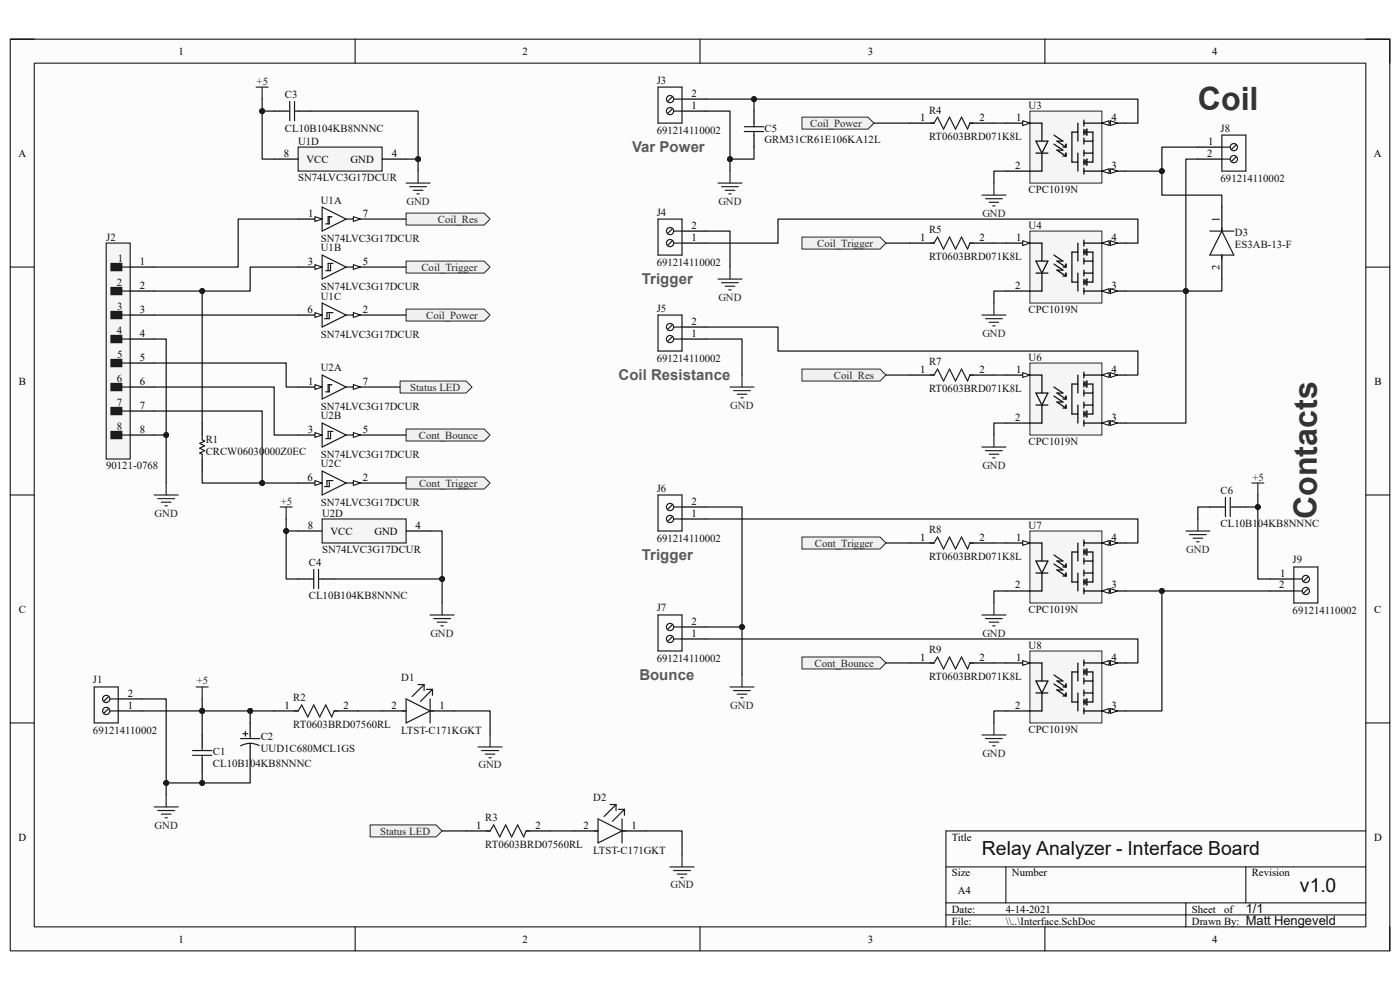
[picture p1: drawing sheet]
<svg xmlns="http://www.w3.org/2000/svg" width="297mm" height="210mm" viewBox="0 0 297 210" stroke-linecap="round" stroke-linejoin="round" font-family="sans-serif">
<path d="M2.2 8.3h292.7v193.4h-292.7z" fill-rule="evenodd" fill="#fcfcfc"/>
<path d="M2.2 8.3h292.7v193.4h-292.7z" fill="none" stroke="#000" stroke-width=".21"/>
<path d="M7.3 13.4h282.5v183.2h-282.5z" fill-rule="evenodd" fill="#fcfcfc"/>
<g fill="none" stroke="#000" stroke-width=".21">
<path d="M2.2 8.3h5.1M7.3 13.4h282.5v183.2h-282.5zM75.3 8.3v5.1M148.5 8.3v5.1M221.7 8.3v5.1M289.8 8.3h5.1v5.1M2.2 56.7h5.1M289.8 56.7h5.1M2.2 105h5.1M289.8 105h5.1M2.2 153.4h5.1M289.8 153.4h5.1"/>
<path d="M289.8 176.3h-89.1v20.3M75.3 196.6v5.1M148.5 196.6v5.1M200.7 183.9h89.1M200.7 191.5h89.1M200.7 194.1h89.1M213.4 183.9v7.6M221.7 196.6v5.1M251.6 191.5v5.1M264.3 183.9v7.6M294.9 196.6v5.1"/>
</g>
<path d="M254.1 31.2h5.1M254.1 33.8h5.1" fill="none" stroke="#000" stroke-width=".25"/>
<circle cx="261.8" cy="31.2" r=".76" fill="#fefefe"/>
<g fill="none" stroke="#1c1c1c" stroke-width=".25">
<path d="M262.3 30.7l-1.1 1"/>
<circle cx="261.8" cy="31.2" r=".76"/>
</g>
<circle cx="261.8" cy="33.8" r=".76" fill="#fefefe"/>
<g fill="none" stroke="#1c1c1c" stroke-width=".25">
<path d="M259.2 31.2h1.8M259.2 33.8h1.8M259.2 28.7h5.1v7.6h-5.1zM262.3 33.2l-1.1 1.1"/>
<circle cx="261.8" cy="33.8" r=".76"/>
</g>
<path d="M269.4 122.8h5.1M269.4 125.4h5.1" fill="none" stroke="#000" stroke-width=".25"/>
<circle cx="277" cy="122.8" r=".76" fill="#fefefe"/>
<g fill="none" stroke="#1c1c1c" stroke-width=".25">
<path d="M277.6 122.3l-1.1 1.1"/>
<circle cx="277" cy="122.8" r=".76"/>
</g>
<circle cx="277" cy="125.4" r=".76" fill="#fefefe"/>
<g fill="none" stroke="#1c1c1c" stroke-width=".25">
<path d="M274.5 122.8h1.8M274.5 125.4h1.8M274.5 120.3h5.1v7.6h-5.1zM277.6 124.8l-1.1 1.1"/>
<circle cx="277" cy="125.4" r=".76"/>
</g>
<path d="M144.7 23.6h5.1M144.7 21h5.1" fill="none" stroke="#000" stroke-width=".25"/>
<circle cx="142.1" cy="23.6" r=".76" fill="#fefefe"/>
<g fill="none" stroke="#1c1c1c" stroke-width=".25">
<path d="M142.7 23l-1.1 1.1"/>
<circle cx="142.1" cy="23.6" r=".76"/>
</g>
<circle cx="142.1" cy="21" r=".76" fill="#fefefe"/>
<g fill="none" stroke="#1c1c1c" stroke-width=".25">
<path d="M139.6 18.5h5.1v7.6h-5.1zM142.7 20.5l-1.1 1.1M142.9 23.6h1.8M142.9 21h1.8"/>
<circle cx="142.1" cy="21" r=".76"/>
</g>
<path d="M144.7 51.6h5.1M144.7 49h5.1" fill="none" stroke="#000" stroke-width=".25"/>
<circle cx="142.1" cy="51.6" r=".76" fill="#fefefe"/>
<g fill="none" stroke="#1c1c1c" stroke-width=".25">
<path d="M142.7 51l-1.1 1.1"/>
<circle cx="142.1" cy="51.6" r=".76"/>
</g>
<circle cx="142.1" cy="49" r=".76" fill="#fefefe"/>
<g fill="none" stroke="#1c1c1c" stroke-width=".25">
<path d="M139.6 46.5h5.1v7.6h-5.1zM142.7 48.5l-1.1 1.1M142.9 51.6h1.8M142.9 49h1.8"/>
<circle cx="142.1" cy="49" r=".76"/>
</g>
<path d="M144.7 135.6h5.1M144.7 133h5.1" fill="none" stroke="#000" stroke-width=".25"/>
<circle cx="142.1" cy="135.6" r=".76" fill="#fefefe"/>
<g fill="none" stroke="#1c1c1c" stroke-width=".25">
<path d="M142.7 135l-1.1 1.1"/>
<circle cx="142.1" cy="135.6" r=".76"/>
</g>
<circle cx="142.1" cy="133" r=".76" fill="#fefefe"/>
<g fill="none" stroke="#1c1c1c" stroke-width=".25">
<path d="M139.6 130.5h5.1v7.6h-5.1zM142.7 132.5l-1.1 1M142.9 135.6h1.8M142.9 133h1.8"/>
<circle cx="142.1" cy="133" r=".76"/>
</g>
<path d="M144.7 71.9h5.1M144.7 69.4h5.1" fill="none" stroke="#000" stroke-width=".25"/>
<circle cx="142.1" cy="71.9" r=".76" fill="#fefefe"/>
<g fill="none" stroke="#1c1c1c" stroke-width=".25">
<path d="M142.7 71.4l-1.1 1.1"/>
<circle cx="142.1" cy="71.9" r=".76"/>
</g>
<circle cx="142.1" cy="69.4" r=".76" fill="#fefefe"/>
<g fill="none" stroke="#1c1c1c" stroke-width=".25">
<path d="M139.6 66.8h5.1v7.7h-5.1zM142.7 68.8l-1.1 1.1M142.9 71.9h1.8M142.9 69.4h1.8"/>
<circle cx="142.1" cy="69.4" r=".76"/>
</g>
<path d="M152.3 38.8h5.1M153.1 39.6h3.5M154.9 36.3v2.5M153.8 40.4h2.1M154.6 41.1h.5" fill="none" stroke="#262626" stroke-width=".25"/>
<path d="M144.7 110.1h5.1M144.7 107.6h5.1" fill="none" stroke="#000" stroke-width=".25"/>
<circle cx="142.1" cy="110.1" r=".76" fill="#fefefe"/>
<g fill="none" stroke="#1c1c1c" stroke-width=".25">
<path d="M142.7 109.6l-1.1 1"/>
<circle cx="142.1" cy="110.1" r=".76"/>
</g>
<circle cx="142.1" cy="107.6" r=".76" fill="#fefefe"/>
<g fill="none" stroke="#1c1c1c" stroke-width=".25">
<path d="M139.6 105h5.1v7.6h-5.1zM142.7 107l-1.1 1.1M142.9 110.1h1.8M142.9 107.6h1.8"/>
<circle cx="142.1" cy="107.6" r=".76"/>
</g>
<path d="M170.1 24.8h14l1.3 1.3-1.3 1.3h-14z" fill-rule="evenodd" fill="#f0f0f0"/>
<path d="M170.1 24.8h14l1.3 1.3-1.3 1.3h-14z" fill="none" stroke="#262626" stroke-width=".21"/>
<path d="M152.3 59.2h5.1M153.1 60h3.5M154.9 56.7v2.5M153.8 60.7h2.1M154.6 61.5h.5M154.9 145.7h5.1M155.6 146.5h3.6M156.4 147.3h2M157.2 148h.5M157.4 143.2v2.5" fill="none" stroke="#262626" stroke-width=".25"/>
<path d="M68.3 43.9l5.1 2.6-5.1 2.5zM69.9 46v1.5h-.8M70.4 46h-.8v1.5M73.4 46.5h2.6" fill="none" stroke="#1c1c1c" stroke-width=".25"/>
<path d="M63.2 46.5h5.1" fill="none" stroke="#000" stroke-width=".25"/>
<path d="M66.8 46l1.5 .5-1.5 .5z" fill="#fbfbfb"/>
<path d="M66.8 46l1.5 .5-1.5 .5z" fill="none" stroke="#000" stroke-width=".21"/>
<path d="M75 46.5h1" fill="none" stroke="#000" stroke-width=".25"/>
<path d="M75 46l1.5 .5-1.5 .5z" fill="#fbfbfb"/>
<path d="M75 46l1.5 .5-1.5 .5z" fill="none" stroke="#000" stroke-width=".21"/>
<path d="M68.3 54.1l5.1 2.6-5.1 2.5zM70.1 56.1v1.3h-1M70.6 55.9h-1v1.5M73.4 56.7h1.8" fill="none" stroke="#1c1c1c" stroke-width=".25"/>
<path d="M63.2 56.7h5.1" fill="none" stroke="#000" stroke-width=".25"/>
<path d="M66.8 56.1l1.5 .6-1.5 .5z" fill="#fbfbfb"/>
<path d="M66.8 56.1l1.5 .6-1.5 .5z" fill="none" stroke="#000" stroke-width=".21"/>
<path d="M75 56.7h1" fill="none" stroke="#000" stroke-width=".25"/>
<path d="M75 56.1l1.5 .6-1.5 .5z" fill="#fbfbfb"/>
<path d="M75 56.1l1.5 .6-1.5 .5z" fill="none" stroke="#000" stroke-width=".21"/>
<path d="M68.3 64.3l5.1 2.5-5.1 2.6zM69.9 66.6v1h-1.1M70.6 66.3h-1.2v1M73.4 66.8h2.6" fill="none" stroke="#1c1c1c" stroke-width=".25"/>
<path d="M63.2 66.8h5.1" fill="none" stroke="#000" stroke-width=".25"/>
<path d="M66.8 66.3l1.5 .5-1.5 .5z" fill="#fbfbfb"/>
<path d="M66.8 66.3l1.5 .5-1.5 .5z" fill="none" stroke="#000" stroke-width=".21"/>
<path d="M75 66.8h1" fill="none" stroke="#000" stroke-width=".25"/>
<path d="M75 66.3l1.5 .5-1.5 .5z" fill="#fbfbfb"/>
<path d="M75 66.3l1.5 .5-1.5 .5z" fill="none" stroke="#000" stroke-width=".21"/>
<path d="M63.2 31.2h17.9v5.1h-17.9z" fill-rule="evenodd" fill="#f5f5f5"/>
<path d="M63.2 31.2h17.9v5.1h-17.9z" fill="none" stroke="#262626" stroke-width=".25"/>
<path d="M58.2 33.8h5M81.1 33.8h5.1M63.2 82.1h5.1" fill="none" stroke="#000" stroke-width=".25"/>
<path d="M68.3 79.6l5.1 2.5-5.1 2.5zM69.9 81.6v1.5h-.8M70.4 81.6h-.8v1.5M73.4 82.1h2.6" fill="none" stroke="#1c1c1c" stroke-width=".25"/>
<path d="M66.8 81.6l1.5 .5-1.5 .5z" fill="#fbfbfb"/>
<path d="M66.8 81.6l1.5 .5-1.5 .5z" fill="none" stroke="#000" stroke-width=".21"/>
<path d="M75 82.1h1" fill="none" stroke="#000" stroke-width=".25"/>
<path d="M75 81.6l1.5 .5-1.5 .5z" fill="#fbfbfb"/>
<path d="M75 81.6l1.5 .5-1.5 .5z" fill="none" stroke="#000" stroke-width=".21"/>
<path d="M68.3 89.7l5.1 2.6-5.1 2.5zM70.1 91.8v1.2h-1M70.6 91.5h-1v1.5M73.4 92.3h1.8" fill="none" stroke="#1c1c1c" stroke-width=".25"/>
<path d="M63.3 92.3h5" fill="none" stroke="#000" stroke-width=".25"/>
<path d="M66.8 91.8l1.5 .5-1.5 .5z" fill="#fbfbfb"/>
<path d="M66.8 91.8l1.5 .5-1.5 .5z" fill="none" stroke="#000" stroke-width=".21"/>
<path d="M75 92.3h1" fill="none" stroke="#000" stroke-width=".25"/>
<path d="M75 91.8l1.5 .5-1.5 .5z" fill="#fbfbfb"/>
<path d="M75 91.8l1.5 .5-1.5 .5z" fill="none" stroke="#000" stroke-width=".21"/>
<path d="M68.3 99.9l5.1 2.6-5.1 2.5zM69.9 102.2v1h-1.1M70.6 102h-1.2v1M73.4 102.5h2.6" fill="none" stroke="#1c1c1c" stroke-width=".25"/>
<path d="M63.3 102.5h5" fill="none" stroke="#000" stroke-width=".25"/>
<path d="M66.8 102l1.5 .5-1.5 .5z" fill="#fbfbfb"/>
<path d="M66.8 102l1.5 .5-1.5 .5z" fill="none" stroke="#000" stroke-width=".21"/>
<path d="M75 102.5h1" fill="none" stroke="#000" stroke-width=".25"/>
<path d="M75 102l1.5 .5-1.5 .5z" fill="#fbfbfb"/>
<path d="M75 102l1.5 .5-1.5 .5z" fill="none" stroke="#000" stroke-width=".21"/>
<path d="M68.3 110.1h17.9v5.1h-17.9z" fill-rule="evenodd" fill="#f5f5f5"/>
<g fill="none" stroke="#262626" stroke-width=".25">
<path d="M54.3 18.5h2.6M55.6 18.5v2.5M86.2 38.8h5M86.9 39.6h3.6M88.7 36.3v2.5M87.7 40.4h2M88.4 41.1h.6M59.4 107.6h2.6M60.7 107.6v2.5M68.3 110.1h17.9v5.1h-17.9zM91.2 130.5h5.1M92 131.2h3.6"/>
<path d="M92.8 132h2M93.5 132.8h.5M93.8 127.9v2.6"/>
</g>
<path d="M63.3 112.6h5M86.2 112.6h5" fill="none" stroke="#000" stroke-width=".25"/>
<path d="M22.5 51.6h5.1v45.8h-5.1z" fill-rule="evenodd" fill="#f5f5f5"/>
<path d="M22.5 51.6h5.1v45.8h-5.1z" fill="none" stroke="#262626" stroke-width=".25"/>
<path d="M23.5 55.9h2.3v1.5h-2.3z" fill-rule="evenodd" fill="#1c1c1c"/>
<path d="M23.5 55.9h2.3v1.5h-2.3zM25.8 56.7h1.8" fill="none" stroke="#1c1c1c" stroke-width=".25"/>
<path d="M23.5 61h2.3v1.5h-2.3z" fill-rule="evenodd" fill="#1c1c1c"/>
<path d="M23.5 61h2.3v1.5h-2.3zM25.8 61.7h1.8" fill="none" stroke="#1c1c1c" stroke-width=".25"/>
<path d="M23.5 66.1h2.3v1.5h-2.3z" fill-rule="evenodd" fill="#1c1c1c"/>
<path d="M23.5 66.1h2.3v1.5h-2.3zM25.8 66.8h1.8" fill="none" stroke="#1c1c1c" stroke-width=".25"/>
<path d="M23.5 71.2h2.3v1.5h-2.3z" fill-rule="evenodd" fill="#1c1c1c"/>
<path d="M23.5 71.2h2.3v1.5h-2.3zM25.8 71.9h1.8" fill="none" stroke="#1c1c1c" stroke-width=".25"/>
<path d="M23.5 76.3h2.3v1.5h-2.3z" fill-rule="evenodd" fill="#1c1c1c"/>
<path d="M23.5 76.3h2.3v1.5h-2.3zM25.8 77h1.8" fill="none" stroke="#1c1c1c" stroke-width=".25"/>
<path d="M23.5 81.3h2.3v1.6h-2.3z" fill-rule="evenodd" fill="#1c1c1c"/>
<path d="M23.5 81.3h2.3v1.6h-2.3zM25.8 82.1h1.8" fill="none" stroke="#1c1c1c" stroke-width=".25"/>
<path d="M23.5 86.4h2.3v1.6h-2.3z" fill-rule="evenodd" fill="#1c1c1c"/>
<path d="M23.5 86.4h2.3v1.6h-2.3zM25.8 87.2h1.8" fill="none" stroke="#1c1c1c" stroke-width=".25"/>
<path d="M23.5 91.5h2.3v1.5h-2.3z" fill-rule="evenodd" fill="#1c1c1c"/>
<path d="M23.5 91.5h2.3v1.5h-2.3zM25.8 92.3h1.8" fill="none" stroke="#1c1c1c" stroke-width=".25"/>
<path d="M27.6 56.7h5.1M27.6 61.7h5.1M27.6 66.8h5.1M27.6 71.9h5.1M27.6 77h5.1M27.6 82.1h5.1M27.6 87.2h5.1M27.6 92.3h5.1" fill="none" stroke="#000" stroke-width=".25"/>
<path d="M32.7 105h5.1M33.5 105.8h3.5M34.2 106.5h2.1M35 107.3h.5M35.3 102.5v2.5" fill="none" stroke="#262626" stroke-width=".25"/>
<path d="M86.2 65.6h16.5l1.3 1.2-1.3 1.3h-16.5z" fill-rule="evenodd" fill="#f0f0f0"/>
<path d="M86.2 65.6h16.5l1.3 1.2-1.3 1.3h-16.5z" fill="none" stroke="#262626" stroke-width=".21"/>
<path d="M86.2 55.4h16.5l1.3 1.3-1.3 1.2h-16.5z" fill-rule="evenodd" fill="#f0f0f0"/>
<path d="M86.2 55.4h16.5l1.3 1.3-1.3 1.2h-16.5z" fill="none" stroke="#262626" stroke-width=".21"/>
<path d="M86.2 45.2h16.5l1.3 1.3-1.3 1.2h-16.5z" fill-rule="evenodd" fill="#f0f0f0"/>
<path d="M86.2 45.2h16.5l1.3 1.3-1.3 1.2h-16.5z" fill="none" stroke="#262626" stroke-width=".21"/>
<path d="M86.2 101.2h16.5l1.3 1.3-1.3 1.2h-16.5z" fill-rule="evenodd" fill="#f0f0f0"/>
<path d="M86.2 101.2h16.5l1.3 1.3-1.3 1.2h-16.5z" fill="none" stroke="#262626" stroke-width=".21"/>
<path d="M86.2 91h16.5l1.3 1.3-1.3 1.3h-16.5z" fill-rule="evenodd" fill="#f0f0f0"/>
<path d="M86.2 91h16.5l1.3 1.3-1.3 1.3h-16.5z" fill="none" stroke="#262626" stroke-width=".21"/>
<path d="M170.1 50.3h16.6l1.3 1.3-1.3 1.2h-16.6z" fill-rule="evenodd" fill="#f0f0f0"/>
<path d="M170.1 50.3h16.6l1.3 1.3-1.3 1.2h-16.6z" fill="none" stroke="#262626" stroke-width=".21"/>
<path d="M170.1 78.3h16.6l1.3 1.3-1.3 1.2h-16.6z" fill-rule="evenodd" fill="#f0f0f0"/>
<path d="M170.1 78.3h16.6l1.3 1.3-1.3 1.2h-16.6z" fill="none" stroke="#262626" stroke-width=".21"/>
<path d="M170.1 113.9h16.6l1.3 1.3-1.3 1.3h-16.6z" fill-rule="evenodd" fill="#f0f0f0"/>
<path d="M170.1 113.9h16.6l1.3 1.3-1.3 1.3h-16.6z" fill="none" stroke="#262626" stroke-width=".21"/>
<path d="M170.1 139.4h16.6l1.3 1.2-1.3 1.3h-16.6z" fill-rule="evenodd" fill="#f0f0f0"/>
<path d="M170.1 139.4h16.6l1.3 1.2-1.3 1.3h-16.6z" fill="none" stroke="#262626" stroke-width=".21"/>
<path d="M265.6 102.5h2.5M266.8 102.5v2.5" fill="none" stroke="#262626" stroke-width=".25"/>
<path d="M58.2 23.6h2.5M63.2 23.6h2.6M63.3 122.8h2.5M68.3 122.8h2.6M25.1 150.8h5.1M25.1 148.3h5.1M42.9 155.9v2.6M42.9 161v2.5" fill="none" stroke="#000" stroke-width=".25"/>
<path d="M60.7 23.6h.8M61.5 21.5v4.1M62.5 21.5v4.1M62.5 23.6h.7M65.8 122.8h.8M66.6 120.8v4.1M67.6 120.8v4.1M67.6 122.8h.7M40.9 159.2h4M42.9 158.5v.7M40.9 160.2h4M42.9 160.2v.8" fill="none" stroke="#1c1c1c" stroke-width=".25"/>
<circle cx="22.5" cy="150.8" r=".76" fill="#fefefe"/>
<g fill="none" stroke="#1c1c1c" stroke-width=".25">
<path d="M23.1 150.3l-1.1 1.1"/>
<circle cx="22.5" cy="150.8" r=".76"/>
</g>
<circle cx="22.5" cy="148.3" r=".76" fill="#fefefe"/>
<g fill="none" stroke="#1c1c1c" stroke-width=".25">
<path d="M157.9 26.9h4.1M157.9 27.9h4.1M160 26.1v.8M160 27.9v.8M20 145.7h5.1v7.7h-5.1zM23.1 147.7l-1.1 1.1M23.3 150.8h1.8M23.3 148.3h1.8M51 156.7h4.1M51.5 155.7h1.1M52.1 155.1v1.1M53.1 157.7l.8 .1 1.1 .4"/>
<path d="M53.1 157.7l-.9 .1-1.2 .4M53.1 155.9v.8M53.1 157.7v.8M62.5 150.8h.8l.7-1.3 1.3 2.6 1.3-2.6 1.2 2.6 1.3-2.6 1.3 2.6 .5-1.3h.7M85.4 150.8h.8M86.2 148.3l5 2.5-5 2.6zM88.7 145.2h1.3M90 145.2l-2.6 2.6M90 145.2v1.3M90.5 146.2h1.3M91.2 150.8h.8M91.2 148.3v5.1"/>
<path d="M91.8 146.2l-2.6 2.6M91.8 146.2v1.3"/>
<circle cx="22.5" cy="148.3" r=".76"/>
</g>
<path d="M41.6 145.7h2.6M42.9 145.7v2.6M101.4 158.5h5.1M102.2 159.2h3.6M103 160h2M104 155.9v2.6M32.7 171.2h5.1M33.5 171.9h3.5M34.2 172.7h2.1M35 173.5h.5M35.3 168.6v2.6M103.7 160.7h.5" fill="none" stroke="#262626" stroke-width=".25"/>
<path d="M160 23.6v2.5M160 28.7v2.5M53.1 153.4v2.5M53.1 158.5v2.5M58.2 150.8h5.1M70.9 150.8h5.1M81.1 150.8h5.1M91.2 150.8h5.1" fill="none" stroke="#000" stroke-width=".25"/>
<path d="M84.9 80.8h14l1.3 1.3-1.3 1.3h-14z" fill-rule="evenodd" fill="#f0f0f0"/>
<path d="M84.9 80.8h14l1.3 1.3-1.3 1.3h-14z" fill="none" stroke="#262626" stroke-width=".21"/>
<path d="M78.5 175h14l1.3 1.3-1.3 1.2h-14z" fill-rule="evenodd" fill="#f0f0f0"/>
<path d="M78.5 175h14l1.3 1.3-1.3 1.2h-14z" fill="none" stroke="#262626" stroke-width=".21"/>
<path d="M256.7 107.6h2.5M261.8 107.6h2.5M98.9 176.3h5.1M111.6 176.3h5.1M121.8 176.3h5.1M132 176.3h5.1" fill="none" stroke="#000" stroke-width=".25"/>
<g fill="none" stroke="#1c1c1c" stroke-width=".25">
<path d="M259.2 107.6h.8M260 105.5v4.1M261 105.5v4.1M261 107.6h.8M103.2 176.3h.8l.7-1.3 1.3 2.5 1.3-2.5 1.3 2.5 1.2-2.5 1.3 2.5 .5-1.2h.8M126.1 176.3h.8M126.9 173.7l5.1 2.6-5.1 2.5zM129.4 170.7h1.3M130.7 170.7l-2.5 2.5M130.7 170.7v1.2M131.2 171.7h1.3M132 176.3h.7"/>
<path d="M132 173.7v5.1M132.5 171.7v1.3M132.5 171.7l-2.6 2.5"/>
</g>
<path d="M142.1 183.9h5.1M142.9 184.7h3.6M143.7 185.4h2M144.4 186.2h.5M144.7 181.4v2.5" fill="none" stroke="#262626" stroke-width=".25"/>
<path d="M218.5 23.6h15.3v15.2h-15.3z" fill-rule="evenodd" fill="#f5f5f5"/>
<path d="M218.5 23.6h15.3v15.2h-15.3z" fill="none" stroke="#262626" stroke-width=".21"/>
<path d="M213.4 26.1h5.1" fill="none" stroke="#000" stroke-width=".25"/>
<path d="M217 25.6l1.5 .5-1.5 .5z" fill="#fbfbfb"/>
<path d="M217 25.6l1.5 .5-1.5 .5z" fill="none" stroke="#000" stroke-width=".21"/>
<path d="M213.4 36.3h5.1M233.8 26.1h5.1" fill="none" stroke="#000" stroke-width=".25"/>
<path d="M233.8 26.1l1.5-.5v1z" fill="#fbfbfb"/>
<path d="M233.8 26.1l1.5-.5v1z" fill="none" stroke="#000" stroke-width=".21"/>
<path d="M235.6 25.6l1.5 .5-1.5 .5z" fill="#fbfbfb"/>
<path d="M235.6 25.6l1.5 .5-1.5 .5z" fill="none" stroke="#000" stroke-width=".21"/>
<path d="M233.8 36.3h5.1" fill="none" stroke="#000" stroke-width=".25"/>
<path d="M233.8 36.3l1.5-.5v1z" fill="#fbfbfb"/>
<path d="M233.8 36.3l1.5-.5v1z" fill="none" stroke="#000" stroke-width=".21"/>
<path d="M235.6 35.8l1.5 .5-1.5 .5z" fill="#fbfbfb"/>
<path d="M235.6 35.8l1.5 .5-1.5 .5z" fill="none" stroke="#000" stroke-width=".21"/>
<g fill="none" stroke="#000" stroke-width=".25">
<path d="M218.5 26.1h2.5v3.8M219.8 29.9h2.5l-1.3 2.6zM219.8 32.5h2.5M221 32.5v3.8h-2.5M223.6 28.7l1.9 1.2h-1.3l1.9 1.3M223.6 30.6l1.9 1.2h-1.3l1.9 1.3M225.5 31.2h.6M225.5 33.1h.6M226.1 30.6v.6M226.1 32.5v.6M228.7 28h-1.3v6.4h1.3M228.7 26.1v3.8"/>
<path d="M228.7 32.5v3.8M230 29.9h1.9M230 32.5h1.9M230 26.1h3.8M230 36.3h3.8M230 25.5v1.3M230 27.4v1.3M230 29.3v1.3M230 31.8v1.3M230 33.8v1.2M230 35.7v1.2M230 28h1.9v6.4h-1.9"/>
<path d="M230 28l.6-.6v1.3zM230 34.4l.6-.6v1.2z"/>
</g>
<path d="M218.5 49h15.3v15.3h-15.3z" fill-rule="evenodd" fill="#f5f5f5"/>
<path d="M218.5 49h15.3v15.3h-15.3z" fill="none" stroke="#262626" stroke-width=".21"/>
<path d="M213.4 51.6h5.1" fill="none" stroke="#000" stroke-width=".25"/>
<path d="M217 51.1l1.5 .5-1.5 .5z" fill="#fbfbfb"/>
<path d="M217 51.1l1.5 .5-1.5 .5z" fill="none" stroke="#000" stroke-width=".21"/>
<path d="M233.8 51.6h5.1M213.4 61.7h5.1" fill="none" stroke="#000" stroke-width=".25"/>
<path d="M233.8 51.6l1.5-.5v1z" fill="#fbfbfb"/>
<path d="M233.8 51.6l1.5-.5v1z" fill="none" stroke="#000" stroke-width=".21"/>
<path d="M235.6 51.1l1.5 .5-1.5 .5z" fill="#fbfbfb"/>
<path d="M235.6 51.1l1.5 .5-1.5 .5z" fill="none" stroke="#000" stroke-width=".21"/>
<path d="M233.8 61.7h5.1" fill="none" stroke="#000" stroke-width=".25"/>
<path d="M233.8 61.7l1.5-.5v1.1z" fill="#fbfbfb"/>
<path d="M233.8 61.7l1.5-.5v1.1z" fill="none" stroke="#000" stroke-width=".21"/>
<path d="M235.6 61.2l1.5 .5-1.5 .6z" fill="#fbfbfb"/>
<path d="M235.6 61.2l1.5 .5-1.5 .6z" fill="none" stroke="#000" stroke-width=".21"/>
<g fill="none" stroke="#000" stroke-width=".25">
<path d="M218.5 51.6h2.5v3.8M219.8 55.4h2.5l-1.3 2.5zM219.8 57.9h2.5M221 57.9v3.8h-2.5M223.6 54.1l1.9 1.3h-1.3l1.9 1.3M223.6 56l1.9 1.3h-1.3l1.9 1.3M225.5 56.7h.6M225.5 58.6h.6M226.1 56v.7M226.1 57.9v.7M228.7 53.5h-1.3v6.3h1.3M228.7 51.6v3.8"/>
<path d="M228.7 57.9v3.8M230 55.4h1.9M230 57.9h1.9M230 51.6h3.8M230 50.9v1.3M230 52.8v1.3M230 54.7v1.3M230 57.3v1.3M230 59.2v1.3M230 53.5h1.9v6.3h-1.9M230 53.5l.6-.7v1.3zM230 59.8l.6-.6v1.3z"/>
<path d="M230 61.7h3.8M230 61.1v1.3"/>
</g>
<path d="M218.5 112.6h15.3v15.3h-15.3z" fill-rule="evenodd" fill="#f5f5f5"/>
<path d="M218.5 112.6h15.3v15.3h-15.3z" fill="none" stroke="#262626" stroke-width=".21"/>
<path d="M213.4 115.2h5.1" fill="none" stroke="#000" stroke-width=".25"/>
<path d="M217 114.7l1.5 .5-1.5 .5z" fill="#fbfbfb"/>
<path d="M217 114.7l1.5 .5-1.5 .5z" fill="none" stroke="#000" stroke-width=".21"/>
<path d="M233.8 115.2h5.1M213.4 125.4h5.1" fill="none" stroke="#000" stroke-width=".25"/>
<path d="M233.8 115.2l1.5-.5v1z" fill="#fbfbfb"/>
<path d="M233.8 115.2l1.5-.5v1z" fill="none" stroke="#000" stroke-width=".21"/>
<path d="M235.6 114.7l1.5 .5-1.5 .5z" fill="#fbfbfb"/>
<path d="M235.6 114.7l1.5 .5-1.5 .5z" fill="none" stroke="#000" stroke-width=".21"/>
<path d="M233.8 125.4h5.1" fill="none" stroke="#000" stroke-width=".25"/>
<path d="M233.8 125.4l1.5-.5v1z" fill="#fbfbfb"/>
<path d="M233.8 125.4l1.5-.5v1z" fill="none" stroke="#000" stroke-width=".21"/>
<path d="M235.6 124.9l1.5 .5-1.5 .5z" fill="#fbfbfb"/>
<path d="M235.6 124.9l1.5 .5-1.5 .5z" fill="none" stroke="#000" stroke-width=".21"/>
<g fill="none" stroke="#000" stroke-width=".25">
<path d="M218.5 115.2h2.5v3.8M219.8 119h2.5l-1.3 2.6zM223.6 117.7l1.9 1.3h-1.3l1.9 1.3M223.6 119.6l1.9 1.3h-1.3l1.9 1.3M226.1 119.6v.7M228.7 117.1h-1.3v6.4h1.3M228.7 115.2v3.8M230 119h1.9M230 115.2h3.8M230 114.6v1.2M230 116.5v1.2M230 118.4v1.2"/>
<path d="M230 117.1h1.9v6.4h-1.9M230 117.1l.6-.6v1.2zM219.8 121.6h2.5M221 121.6v3.8h-2.5M225.5 120.3h.6M225.5 122.2h.6M226.1 121.6v.6M228.7 121.6v3.8M230 121.6h1.9M230 125.4h3.8M230 120.9v1.3M230 122.8v1.3"/>
<path d="M230 124.7v1.3M230 123.5l.6-.7v1.3z"/>
</g>
<path d="M218.5 138.1h15.3v15.3h-15.3z" fill-rule="evenodd" fill="#f5f5f5"/>
<path d="M218.5 138.1h15.3v15.3h-15.3z" fill="none" stroke="#262626" stroke-width=".21"/>
<path d="M213.4 140.6h5.1" fill="none" stroke="#000" stroke-width=".25"/>
<path d="M217 140.1l1.5 .5-1.5 .5z" fill="#fbfbfb"/>
<path d="M217 140.1l1.5 .5-1.5 .5z" fill="none" stroke="#000" stroke-width=".21"/>
<path d="M213.4 150.8h5.1M233.8 140.6h5.1" fill="none" stroke="#000" stroke-width=".25"/>
<path d="M233.8 140.6l1.5-.5v1z" fill="#fbfbfb"/>
<path d="M233.8 140.6l1.5-.5v1z" fill="none" stroke="#000" stroke-width=".21"/>
<path d="M235.6 140.1l1.5 .5-1.5 .5z" fill="#fbfbfb"/>
<path d="M235.6 140.1l1.5 .5-1.5 .5z" fill="none" stroke="#000" stroke-width=".21"/>
<path d="M233.8 150.8h5.1" fill="none" stroke="#000" stroke-width=".25"/>
<path d="M233.8 150.8l1.5-.5v1z" fill="#fbfbfb"/>
<path d="M233.8 150.8l1.5-.5v1z" fill="none" stroke="#000" stroke-width=".21"/>
<path d="M235.6 150.3l1.5 .5-1.5 .5z" fill="#fbfbfb"/>
<path d="M235.6 150.3l1.5 .5-1.5 .5z" fill="none" stroke="#000" stroke-width=".21"/>
<g fill="none" stroke="#000" stroke-width=".25">
<path d="M218.5 140.6h2.5v3.9M219.8 144.5h2.5l-1.3 2.5zM219.8 147h2.5M221 147v3.8h-2.5M223.6 143.2l1.9 1.3h-1.3l1.9 1.2M223.6 145.1l1.9 1.3h-1.3l1.9 1.2M225.5 145.7h.6M225.5 147.6h.6M226.1 145.1v.6M226.1 147v.6M228.7 142.5h-1.3v6.4h1.3M228.7 140.6v3.9"/>
<path d="M228.7 147v3.8M230 144.5h1.9M230 147h1.9M230 140.6h3.8M230 150.8h3.8M230 140v1.3M230 141.9v1.3M230 143.8v1.3M230 146.4v1.2M230 148.3v1.3M230 150.2v1.3M230 142.5h1.9v6.4h-1.9"/>
<path d="M230.6 141.9v1.3l-.6-.7zM230.6 148.3v1.3l-.6-.7z"/>
</g>
<path d="M218.5 77h15.3v15.3h-15.3z" fill-rule="evenodd" fill="#f5f5f5"/>
<path d="M218.5 77h15.3v15.3h-15.3z" fill="none" stroke="#262626" stroke-width=".21"/>
<path d="M213.4 79.6h5.1" fill="none" stroke="#000" stroke-width=".25"/>
<path d="M217 79.1l1.5 .5-1.5 .5z" fill="#fbfbfb"/>
<path d="M217 79.1l1.5 .5-1.5 .5z" fill="none" stroke="#000" stroke-width=".21"/>
<path d="M233.8 79.6h5.1M213.4 89.7h5.1" fill="none" stroke="#000" stroke-width=".25"/>
<path d="M233.8 79.6l1.5-.5v1z" fill="#fbfbfb"/>
<path d="M233.8 79.6l1.5-.5v1z" fill="none" stroke="#000" stroke-width=".21"/>
<path d="M235.6 79.1l1.5 .5-1.5 .5z" fill="#fbfbfb"/>
<path d="M235.6 79.1l1.5 .5-1.5 .5z" fill="none" stroke="#000" stroke-width=".21"/>
<path d="M233.8 89.7h5.1" fill="none" stroke="#000" stroke-width=".25"/>
<path d="M233.8 89.7l1.5-.5v1.1z" fill="#fbfbfb"/>
<path d="M233.8 89.7l1.5-.5v1.1z" fill="none" stroke="#000" stroke-width=".21"/>
<path d="M235.6 89.2l1.5 .5-1.5 .6z" fill="#fbfbfb"/>
<path d="M235.6 89.2l1.5 .5-1.5 .6z" fill="none" stroke="#000" stroke-width=".21"/>
<g fill="none" stroke="#000" stroke-width=".25">
<path d="M193.1 26.1h5M205.8 26.1h5.1M193.1 51.6h5M205.8 51.6h5.1M259.2 43.9v5.1M259.2 54.1v5.1M193.1 79.6h5M205.8 79.6h5.1M218.5 79.6h2.5v3.8M228.7 79.6v3.8M230 79.6h3.8M230 78.9v1.3"/>
<path d="M42.9 89.7v2.6M42.9 97.4v2.5M219.8 83.4h2.5l-1.3 2.5zM219.8 85.9h2.5M221 85.9v3.8h-2.5M223.6 82.1l1.9 1.3h-1.3l1.9 1.3M223.6 84l1.9 1.3h-1.3l1.9 1.3M225.5 84.7h.6M225.5 86.6h.6M226.1 84v.7M226.1 85.9v.7M228.7 81.5h-1.3v6.3h1.3"/>
<path d="M228.7 85.9v3.8M230 83.4h1.9M230 85.9h1.9M230 89.7h3.8M230 80.8v1.3M230 82.7v1.3M230 85.3v1.3M230 87.2v1.3M230 89.1v1.3M230 81.5h1.9v6.3h-1.9M230 87.8l.6-.6v1.3zM230.6 80.8v1.3l-.6-.6z"/>
<path d="M193.1 115.2h5M205.8 115.2h5.1M193.1 140.6h5M205.8 140.6h5.1"/>
</g>
<path d="M197.4 26.1h.7l.8-1.3 1.3 2.6 1.2-2.6 1.3 2.6 1.3-2.6 1.3 2.6 .5-1.3h.7M197.4 51.6h.7l.8-1.3 1.3 2.5 1.2-2.5 1.3 2.5 1.3-2.5 1.3 2.5 .5-1.2h.7M256.7 49h5.1M259.2 49l2.6 5.1h-5.1zM259.2 48.3v.7M259.2 54.1v.8M197.4 79.6h.7l.8-1.3 1.3 2.5 1.2-2.5 1.3 2.5 1.3-2.5 1.3 2.5 .5-1.2h.7M42.9 92.3v1l.5 .3-1 .5 1 .5-1 .5 1 .5-1 .5 .5 .3v1M197.4 115.2h.7l.8-1.3 1.3 2.6 1.2-2.6 1.3 2.6 1.3-2.6 1.3 2.6 .5-1.3h.7M197.4 140.6h.7l.8-1.2 1.3 2.5 1.2-2.5 1.3 2.5 1.3-2.5 1.3 2.5 .5-1.3h.7" fill="none" stroke="#1c1c1c" stroke-width=".25"/>
<g fill="none" stroke="#262626" stroke-width=".25">
<path d="M210.9 38.8v2.6M208.3 41.4h5.1M209.1 42.2h3.5M209.8 42.9h2.1M210.6 43.7h.5M208.3 66.8h5.1M209.1 67.6h3.5M209.8 68.4h2.1M210.6 69.1h.5M210.9 64.3v2.5M208.3 94.8h5.1M209.1 95.6h3.5"/>
<path d="M209.8 96.4h2.1M210.6 97.1h.5M210.9 92.3v2.5M251.6 112.6h5.1M252.3 113.4h3.6M253.1 114.2h2M253.9 114.9h.5M254.1 110.1v2.5M208.3 130.5h5.1M209.1 131.2h3.5M209.8 132h2.1M210.6 132.8h.5"/>
<path d="M210.9 127.9v2.6M208.3 155.9h5.1M209.1 156.7h3.5M209.8 157.4h2.1M210.6 158.2h.5M210.9 153.4v2.5"/>
</g>
<path d="M149.8 21h10.2v2.6" fill="none" stroke="#0e0e0e" stroke-width=".25"/>
<circle cx="160" cy="21" r=".51" fill="#0e0e0e"/>
<circle cx="160" cy="21" r=".51" fill="none" stroke="#0e0e0e" stroke-width=".21"/>
<path d="M149.8 23.6h5.1v12.7" fill="none" stroke="#0e0e0e" stroke-width=".25"/>
<circle cx="154.9" cy="33.8" r=".51" fill="#0e0e0e"/>
<circle cx="154.9" cy="33.8" r=".51" fill="none" stroke="#0e0e0e" stroke-width=".21"/>
<path d="M86.2 33.8h2.5v2.5M149.8 49h5.1v7.7" fill="none" stroke="#0e0e0e" stroke-width=".25"/>
<circle cx="88.7" cy="33.8" r=".51" fill="#0e0e0e"/>
<circle cx="88.7" cy="33.8" r=".51" fill="none" stroke="#0e0e0e" stroke-width=".21"/>
<path d="M91.2 112.6h2.6v15.3" fill="none" stroke="#0e0e0e" stroke-width=".25"/>
<circle cx="93.8" cy="122.8" r=".51" fill="#0e0e0e"/>
<circle cx="93.8" cy="122.8" r=".51" fill="none" stroke="#0e0e0e" stroke-width=".21"/>
<path d="M55.6 21v12.8h2.6" fill="none" stroke="#0e0e0e" stroke-width=".25"/>
<circle cx="55.6" cy="23.6" r=".51" fill="#0e0e0e"/>
<circle cx="55.6" cy="23.6" r=".51" fill="none" stroke="#0e0e0e" stroke-width=".21"/>
<path d="M60.7 110.1v2.5h2.6" fill="none" stroke="#0e0e0e" stroke-width=".25"/>
<circle cx="60.7" cy="112.6" r=".51" fill="#0e0e0e"/>
<circle cx="60.7" cy="112.6" r=".51" fill="none" stroke="#0e0e0e" stroke-width=".21"/>
<path d="M63.2 46.5h-12.7v10.2h-17.8M63.2 56.7h-10.1v5h-20.4" fill="none" stroke="#0e0e0e" stroke-width=".25"/>
<circle cx="42.9" cy="61.7" r=".51" fill="#0e0e0e"/>
<circle cx="42.9" cy="61.7" r=".51" fill="none" stroke="#0e0e0e" stroke-width=".21"/>
<path d="M32.7 77h28v5.1h2.5M32.7 66.8h30.5M32.7 82.1h25.5v10.2h5.1M32.7 87.2h22.9v15.3h7.7" fill="none" stroke="#0e0e0e" stroke-width=".25"/>
<circle cx="55.6" cy="102.5" r=".51" fill="#0e0e0e"/>
<circle cx="55.6" cy="102.5" r=".51" fill="none" stroke="#0e0e0e" stroke-width=".21"/>
<path d="M32.7 92.3h2.6" fill="none" stroke="#0e0e0e" stroke-width=".25"/>
<circle cx="35.3" cy="92.3" r=".51" fill="#0e0e0e"/>
<circle cx="35.3" cy="92.3" r=".51" fill="none" stroke="#0e0e0e" stroke-width=".21"/>
<path d="M55.6 23.6h2.6" fill="none" stroke="#0e0e0e" stroke-width=".25"/>
<circle cx="55.6" cy="23.6" r=".51" fill="#0e0e0e"/>
<circle cx="55.6" cy="23.6" r=".51" fill="none" stroke="#0e0e0e" stroke-width=".21"/>
<path d="M65.8 23.6h22.9v10.2" fill="none" stroke="#0e0e0e" stroke-width=".25"/>
<circle cx="88.7" cy="33.8" r=".51" fill="#0e0e0e"/>
<circle cx="88.7" cy="33.8" r=".51" fill="none" stroke="#0e0e0e" stroke-width=".21"/>
<path d="M60.7 112.6v10.2h2.6" fill="none" stroke="#0e0e0e" stroke-width=".25"/>
<circle cx="60.7" cy="112.6" r=".51" fill="#0e0e0e"/>
<circle cx="60.7" cy="112.6" r=".51" fill="none" stroke="#0e0e0e" stroke-width=".21"/>
<path d="M70.9 122.8h22.9" fill="none" stroke="#0e0e0e" stroke-width=".25"/>
<circle cx="93.8" cy="122.8" r=".51" fill="#0e0e0e"/>
<circle cx="93.8" cy="122.8" r=".51" fill="none" stroke="#0e0e0e" stroke-width=".21"/>
<path d="M30.2 150.8h12.7v5.1" fill="none" stroke="#0e0e0e" stroke-width=".25"/>
<circle cx="42.9" cy="150.8" r=".51" fill="#0e0e0e"/>
<circle cx="42.9" cy="150.8" r=".51" fill="none" stroke="#0e0e0e" stroke-width=".21"/>
<path d="M42.9 163.5v2.6h-7.6" fill="none" stroke="#0e0e0e" stroke-width=".25"/>
<circle cx="42.9" cy="166.1" r=".51" fill="#0e0e0e"/>
<circle cx="42.9" cy="166.1" r=".51" fill="none" stroke="#0e0e0e" stroke-width=".21"/>
<circle cx="35.3" cy="166.1" r=".51" fill="#0e0e0e"/>
<circle cx="35.3" cy="166.1" r=".51" fill="none" stroke="#0e0e0e" stroke-width=".21"/>
<path d="M42.9 148.3v2.5" fill="none" stroke="#0e0e0e" stroke-width=".25"/>
<circle cx="42.9" cy="150.8" r=".51" fill="#0e0e0e"/>
<circle cx="42.9" cy="150.8" r=".51" fill="none" stroke="#0e0e0e" stroke-width=".21"/>
<path d="M160 31.2v2.6h-5.1" fill="none" stroke="#0e0e0e" stroke-width=".25"/>
<circle cx="154.9" cy="33.8" r=".51" fill="#0e0e0e"/>
<circle cx="154.9" cy="33.8" r=".51" fill="none" stroke="#0e0e0e" stroke-width=".21"/>
<path d="M30.2 148.3h5.1v20.3" fill="none" stroke="#0e0e0e" stroke-width=".25"/>
<circle cx="35.3" cy="166.1" r=".51" fill="#0e0e0e"/>
<circle cx="35.3" cy="166.1" r=".51" fill="none" stroke="#0e0e0e" stroke-width=".21"/>
<path d="M42.9 150.8h10.2v2.6" fill="none" stroke="#0e0e0e" stroke-width=".25"/>
<circle cx="53.1" cy="150.8" r=".51" fill="#0e0e0e"/>
<circle cx="53.1" cy="150.8" r=".51" fill="none" stroke="#0e0e0e" stroke-width=".21"/>
<circle cx="42.9" cy="150.8" r=".51" fill="#0e0e0e"/>
<circle cx="42.9" cy="150.8" r=".51" fill="none" stroke="#0e0e0e" stroke-width=".21"/>
<path d="M53.1 161v5.1h-10.2" fill="none" stroke="#0e0e0e" stroke-width=".25"/>
<circle cx="42.9" cy="166.1" r=".51" fill="#0e0e0e"/>
<circle cx="42.9" cy="166.1" r=".51" fill="none" stroke="#0e0e0e" stroke-width=".21"/>
<path d="M53.1 150.8h5.1M76 150.8h5.1" fill="none" stroke="#0e0e0e" stroke-width=".25"/>
<circle cx="53.1" cy="150.8" r=".51" fill="#0e0e0e"/>
<circle cx="53.1" cy="150.8" r=".51" fill="none" stroke="#0e0e0e" stroke-width=".21"/>
<path d="M160 21h81.4v5.1h-2.5M76 56.7h10.2M76 46.5h10.2M76 66.8h10.2M76 82.1h8.9M76 92.3h10.2M76 102.5h10.2M96.3 150.8h7.7v5.1M93.8 176.3h5.1M116.7 176.3h5.1M137.1 176.3h7.6v5.1" fill="none" stroke="#0e0e0e" stroke-width=".25"/>
<circle cx="160" cy="21" r=".51" fill="#0e0e0e"/>
<circle cx="160" cy="21" r=".51" fill="none" stroke="#0e0e0e" stroke-width=".21"/>
<path d="M254.1 31.2h-7.6v5.1h-7.6" fill="none" stroke="#0e0e0e" stroke-width=".25"/>
<circle cx="246.5" cy="36.3" r=".51" fill="#0e0e0e"/>
<circle cx="246.5" cy="36.3" r=".51" fill="none" stroke="#0e0e0e" stroke-width=".21"/>
<g fill="none" stroke="#0e0e0e" stroke-width=".25">
<path d="M185.4 26.1h7.7M210.9 26.1h2.5M213.4 36.3h-2.5v2.5M246.5 36.3v5.1h12.7v2.5M149.8 51.6h15.3v-5.1h76.3v5.1h-2.5M188 51.6h5.1M210.9 51.6h2.5M188 79.6h5.1M210.9 79.6h2.5M213.4 61.7h-2.5v2.6M213.4 89.7h-2.5v2.6M149.8 110.1h91.6v5.1h-2.5"/>
<path d="M188 115.2h5.1M210.9 115.2h2.5M213.4 125.4h-2.5v2.5M188 140.6h5.1M210.9 140.6h2.5M213.4 150.8h-2.5v2.6"/>
</g>
<circle cx="246.5" cy="36.3" r=".51" fill="#0e0e0e"/>
<circle cx="246.5" cy="36.3" r=".51" fill="none" stroke="#0e0e0e" stroke-width=".21"/>
<path d="M238.9 61.7h12.7" fill="none" stroke="#0e0e0e" stroke-width=".25"/>
<circle cx="251.6" cy="61.7" r=".51" fill="#0e0e0e"/>
<circle cx="251.6" cy="61.7" r=".51" fill="none" stroke="#0e0e0e" stroke-width=".21"/>
<path d="M254.1 33.8h-2.5v55.9h-12.7" fill="none" stroke="#0e0e0e" stroke-width=".25"/>
<circle cx="251.6" cy="61.7" r=".51" fill="#0e0e0e"/>
<circle cx="251.6" cy="61.7" r=".51" fill="none" stroke="#0e0e0e" stroke-width=".21"/>
<path d="M256.7 107.6h-2.6v2.5M149.8 133h7.6" fill="none" stroke="#0e0e0e" stroke-width=".25"/>
<circle cx="157.4" cy="133" r=".51" fill="#0e0e0e"/>
<circle cx="157.4" cy="133" r=".51" fill="none" stroke="#0e0e0e" stroke-width=".21"/>
<path d="M264.3 107.6h2.5" fill="none" stroke="#0e0e0e" stroke-width=".25"/>
<circle cx="266.8" cy="107.6" r=".51" fill="#0e0e0e"/>
<circle cx="266.8" cy="107.6" r=".51" fill="none" stroke="#0e0e0e" stroke-width=".21"/>
<path d="M259.2 59.2v2.5h-7.6" fill="none" stroke="#0e0e0e" stroke-width=".25"/>
<circle cx="251.6" cy="61.7" r=".51" fill="#0e0e0e"/>
<circle cx="251.6" cy="61.7" r=".51" fill="none" stroke="#0e0e0e" stroke-width=".21"/>
<path d="M149.8 69.4h15.3v5.1h76.3v5.1h-2.5M149.8 135.6h91.6v5h-2.5M246.5 125.4v25.4h-7.6" fill="none" stroke="#0e0e0e" stroke-width=".25"/>
<circle cx="246.5" cy="125.4" r=".51" fill="#0e0e0e"/>
<circle cx="246.5" cy="125.4" r=".51" fill="none" stroke="#0e0e0e" stroke-width=".21"/>
<path d="M32.7 71.9h2.6v30.6" fill="none" stroke="#0e0e0e" stroke-width=".25"/>
<circle cx="35.3" cy="92.3" r=".51" fill="#0e0e0e"/>
<circle cx="35.3" cy="92.3" r=".51" fill="none" stroke="#0e0e0e" stroke-width=".21"/>
<path d="M42.9 99.9v2.6h12.7" fill="none" stroke="#0e0e0e" stroke-width=".25"/>
<circle cx="55.6" cy="102.5" r=".51" fill="#0e0e0e"/>
<circle cx="55.6" cy="102.5" r=".51" fill="none" stroke="#0e0e0e" stroke-width=".21"/>
<path d="M42.9 61.7v28" fill="none" stroke="#0e0e0e" stroke-width=".25"/>
<circle cx="42.9" cy="61.7" r=".51" fill="#0e0e0e"/>
<circle cx="42.9" cy="61.7" r=".51" fill="none" stroke="#0e0e0e" stroke-width=".21"/>
<path d="M149.8 107.6h7.6v35.6" fill="none" stroke="#0e0e0e" stroke-width=".25"/>
<circle cx="157.4" cy="133" r=".51" fill="#0e0e0e"/>
<circle cx="157.4" cy="133" r=".51" fill="none" stroke="#0e0e0e" stroke-width=".21"/>
<path d="M238.9 125.4h30.5" fill="none" stroke="#0e0e0e" stroke-width=".25"/>
<circle cx="246.5" cy="125.4" r=".51" fill="#0e0e0e"/>
<circle cx="246.5" cy="125.4" r=".51" fill="none" stroke="#0e0e0e" stroke-width=".21"/>
<path d="M266.8 105v17.8h2.6" fill="none" stroke="#0e0e0e" stroke-width=".25"/>
<circle cx="266.8" cy="107.6" r=".51" fill="#0e0e0e"/>
<circle cx="266.8" cy="107.6" r=".51" fill="none" stroke="#0e0e0e" stroke-width=".21"/>
<path d="M157.4 79.6v2.5M154.9 82.1h5.1M155.6 82.9h3.6M156.4 83.6h2M157.2 84.4h.5" fill="none" stroke="#262626" stroke-width=".25"/>
<path d="M149.8 71.9h7.6v7.7" fill="none" stroke="#0e0e0e" stroke-width=".25"/>
<g font-size="6.8" fill="#2e2e2e">
<text x="254.1" y="23.4">Coil</text>
<text x="279.4" y="110.1" transform="rotate(-90 279.4 110.1)">Contacts</text>
</g>
<g font-size="4.1" fill="#0e0e0e">
<text x="208.3" y="181.5">Relay Analyzer - Interface Board</text>
<text x="275.8" y="189.1">v1.0</text>
</g>
<g font-size="3.2" fill="#5a5a5a">
<text x="134.1" y="32.3">Var Power</text>
<text x="136.2" y="60.3">Trigger</text>
<text x="131.2" y="80.6">Coil Resistance</text>
<text x="136.2" y="118.8">Trigger</text>
<text x="135.6" y="144.3">Bounce</text>
</g>
<g font-size="2.8" fill="#0e0e0e">
<text x="264.3" y="193.8">1/1</text>
<text x="264.3" y="196.3">Matt Hengeveld</text>
</g>
<g font-size="2.3">
<text x="37.9" y="11.6">1</text>
<text x="110.9" y="11.6">2</text>
<text x="184.1" y="11.6">3</text>
<text x="257.2" y="11.6">4</text>
<text x="146.7" y="23.1">1</text>
<text x="146.7" y="20.5">2</text>
<text x="195.2" y="25.6">1</text>
<text x="207.8" y="25.6">2</text>
<text x="215.6" y="25.6">1</text>
<text x="235.8" y="25.6">4</text>
<text x="3.9" y="33.2">A</text>
<text x="60.2" y="33.2">8</text>
<text x="65" y="34.5">VCC</text>
<text x="74.4" y="34.5">GND</text>
<text x="83.1" y="33.2">4</text>
<text x="215.4" y="35.8">2</text>
<text x="235.8" y="35.8">3</text>
<text x="256.1" y="33.2">2</text>
<text x="256.3" y="30.7">1</text>
<text x="291.5" y="33.2">A</text>
<text x="65.4" y="46">1</text>
<text x="77" y="46">7</text>
<text x="258.7" y="47" transform="rotate(-90 258.7 47)">1</text>
<text x="146.7" y="51.1">1</text>
<text x="146.7" y="48.5">2</text>
<text x="195.2" y="51.1">1</text>
<text x="207.8" y="51.1">2</text>
<text x="215.6" y="51.1">1</text>
<text x="235.8" y="51.1">4</text>
<text x="29.6" y="56.1">1</text>
<text x="65.3" y="56.1">3</text>
<text x="77" y="56.1">5</text>
<text x="258.7" y="57.2" transform="rotate(-90 258.7 57.2)">2</text>
<text x="29.6" y="61.3">2</text>
<text x="215.4" y="61.3">2</text>
<text x="235.8" y="61.3">3</text>
<text x="29.6" y="66.3">3</text>
<text x="29.6" y="71.4">4</text>
<text x="65.2" y="66.3">6</text>
<text x="77" y="66.3">2</text>
<text x="146.7" y="71.4">1</text>
<text x="146.7" y="68.9">2</text>
<text x="29.6" y="76.5">5</text>
<text x="4" y="81.6">B</text>
<text x="29.6" y="81.6">6</text>
<text x="65.4" y="81.6">1</text>
<text x="77" y="81.6">7</text>
<text x="195.2" y="79">1</text>
<text x="207.8" y="79">2</text>
<text x="215.6" y="79">1</text>
<text x="235.8" y="79">4</text>
<text x="291.6" y="81.6">B</text>
<text x="29.6" y="86.7">7</text>
<text x="215.4" y="89.2">2</text>
<text x="235.8" y="89.2">3</text>
<text x="29.6" y="91.8">8</text>
<text x="65.3" y="91.8">3</text>
<text x="77" y="91.8">5</text>
<text x="65.2" y="101.9">6</text>
<text x="77" y="101.9">2</text>
<text x="146.7" y="107.1">2</text>
<text x="65.3" y="112.1">8</text>
<text x="70.1" y="113.4">VCC</text>
<text x="79.5" y="113.4">GND</text>
<text x="88.2" y="112.1">4</text>
<text x="146.7" y="109.6">1</text>
<text x="195.2" y="114.7">1</text>
<text x="207.8" y="114.7">2</text>
<text x="215.6" y="114.7">1</text>
<text x="235.8" y="114.7">4</text>
<text x="215.4" y="124.8">2</text>
<text x="235.8" y="124.8">3</text>
<text x="271.4" y="124.8">2</text>
<text x="271.6" y="122.3">1</text>
<text x="4" y="130">C</text>
<text x="291.5" y="130">C</text>
<text x="146.7" y="135">1</text>
<text x="146.7" y="132.5">2</text>
<text x="195.2" y="140.1">1</text>
<text x="207.8" y="140.1">2</text>
<text x="215.6" y="140.1">1</text>
<text x="235.8" y="140.1">4</text>
<text x="27.1" y="147.8">2</text>
<text x="27.1" y="150.3">1</text>
<text x="60.3" y="150.3">1</text>
<text x="72.9" y="150.3">2</text>
<text x="83.1" y="150.3">2</text>
<text x="93.3" y="150.3">1</text>
<text x="215.4" y="150.3">2</text>
<text x="235.8" y="150.3">3</text>
<text x="3.9" y="178.3">D</text>
<text x="101" y="175.8">1</text>
<text x="113.6" y="175.8">2</text>
<text x="123.8" y="175.8">2</text>
<text x="134" y="175.8">1</text>
<text x="201.9" y="178.3">Title</text>
<text x="291.5" y="178.3">D</text>
<text x="201.9" y="185.9">Size</text>
<text x="214.7" y="185.9">Number</text>
<text x="265.6" y="185.9">Revision</text>
<text x="203.2" y="189.7">A4</text>
<text x="201.9" y="193.6">Date:</text>
<text x="201.9" y="196.1">File:</text>
<text x="213.4" y="193.6">4-14-2021</text>
<text x="213.4" y="196.1">\\..\Interface.SchDoc</text>
<text x="252.9" y="193.6">Sheet</text>
<text x="252.9" y="196.1">Drawn By:</text>
<text x="259.7" y="193.6">of</text>
<text x="37.9" y="199.9">1</text>
<text x="110.9" y="199.9">2</text>
<text x="184.1" y="199.9">3</text>
<text x="257.2" y="199.9">4</text>
</g>
<g font-size="2.3" fill="#262626">
<text x="54.4" y="18">+5</text>
<text x="171.9" y="26.9">Coil_Power</text>
<text x="86.2" y="43.4">GND</text>
<text x="92.9" y="47.2">Coil_Res</text>
<text x="152.4" y="43.4">GND</text>
<text x="208.4" y="46">GND</text>
<text x="173.4" y="52.3">Coil_Trigger</text>
<text x="89.4" y="57.4">Coil_Trigger</text>
<text x="152.4" y="63.8">GND</text>
<text x="90.4" y="67.6">Coil_Power</text>
<text x="208.4" y="71.4">GND</text>
<text x="87" y="82.9">Status LED</text>
<text x="176.9" y="80.3">Coil_Res</text>
<text x="154.9" y="86.7">GND</text>
<text x="88.9" y="93">Cont_Bounce</text>
<text x="208.4" y="99.4">GND</text>
<text x="265.7" y="101.9">+5</text>
<text x="59.6" y="107.1">+5</text>
<text x="88.9" y="103.2">Cont_Trigger</text>
<text x="32.8" y="109.6">GND</text>
<text x="172.9" y="116">Cont_Trigger</text>
<text x="251.7" y="117.2">GND</text>
<text x="91.3" y="135">GND</text>
<text x="208.4" y="135">GND</text>
<text x="172.8" y="141.4">Cont_Bounce</text>
<text x="41.7" y="145.2">+5</text>
<text x="154.9" y="150.3">GND</text>
<text x="208.4" y="160.5">GND</text>
<text x="101.5" y="163">GND</text>
<text x="32.8" y="175.8">GND</text>
<text x="80.6" y="177">Status LED</text>
<text x="142.2" y="188.5">GND</text>
</g>
<g font-size="2.3" fill="#0e0e0e">
<text x="139.3" y="17.7">J3</text>
<text x="60.5" y="20.8">C3</text>
<text x="218.2" y="23.1">U3</text>
<text x="60.5" y="27.9">CL10B104KB8NNNC</text>
<text x="139.3" y="28.4">691214110002</text>
<text x="162.2" y="27.9">C5</text>
<text x="197.1" y="24.1">R4</text>
<text x="197.1" y="29.7">RT0603BRD071K8L</text>
<text x="259" y="27.9">J8</text>
<text x="63.2" y="30.7">U1D</text>
<text x="162.2" y="30.4">GRM31CR61E106KA12L</text>
<text x="63.2" y="38.3">SN74LVC3G17DCUR</text>
<text x="218.2" y="40.9">CPC1019N</text>
<text x="259" y="38.6">691214110002</text>
<text x="68.1" y="43.2">U1A</text>
<text x="139.3" y="45.7">J4</text>
<text x="22.5" y="51.1">J2</text>
<text x="68.1" y="51.3">SN74LVC3G17DCUR</text>
<text x="68.1" y="53.3">U1B</text>
<text x="197.1" y="49.5">R5</text>
<text x="218.2" y="48.5">U4</text>
<text x="262" y="50">D3</text>
<text x="262" y="52.6">ES3AB-13-F</text>
<text x="25" y="55.6">1</text>
<text x="139.3" y="56.4">691214110002</text>
<text x="197.1" y="55.1">RT0603BRD071K8L</text>
<text x="24.8" y="60.7">2</text>
<text x="24.8" y="65.8">3</text>
<text x="68.1" y="61.5">SN74LVC3G17DCUR</text>
<text x="68.1" y="63.5">U1C</text>
<text x="24.8" y="70.9">4</text>
<text x="68.1" y="71.7">SN74LVC3G17DCUR</text>
<text x="139.3" y="66.1">J5</text>
<text x="218.2" y="66.3">CPC1019N</text>
<text x="24.8" y="76">5</text>
<text x="139.3" y="76.8">691214110002</text>
<text x="197.1" y="77.5">R7</text>
<text x="218.2" y="76.5">U6</text>
<text x="24.8" y="81.1">6</text>
<text x="68.1" y="78.8">U2A</text>
<text x="197.1" y="83.1">RT0603BRD071K8L</text>
<text x="24.8" y="86.2">7</text>
<text x="68.1" y="87">SN74LVC3G17DCUR</text>
<text x="68.1" y="89">U2B</text>
<text x="24.8" y="91.3">8</text>
<text x="43.6" y="94.1">R1</text>
<text x="218.2" y="94.3">CPC1019N</text>
<text x="22.5" y="99.4">90121-0768</text>
<text x="43.6" y="96.6">CRCW06030000Z0EC</text>
<text x="68.1" y="97.1">SN74LVC3G17DCUR</text>
<text x="68.1" y="99.1">U2C</text>
<text x="68.1" y="107.3">SN74LVC3G17DCUR</text>
<text x="139.3" y="104.3">J6</text>
<text x="259" y="104.8">C6</text>
<text x="68.3" y="109.6">U2D</text>
<text x="197.1" y="113.2">R8</text>
<text x="218.2" y="112.1">U7</text>
<text x="259" y="111.9">CL10B104KB8NNNC</text>
<text x="68.3" y="117.2">SN74LVC3G17DCUR</text>
<text x="139.3" y="114.9">691214110002</text>
<text x="197.1" y="118.7">RT0603BRD071K8L</text>
<text x="274.2" y="119.5">J9</text>
<text x="65.5" y="120">C4</text>
<text x="65.5" y="127.2">CL10B104KB8NNNC</text>
<text x="139.3" y="129.7">J7</text>
<text x="218.2" y="130">CPC1019N</text>
<text x="274.2" y="130.2">691214110002</text>
<text x="218.2" y="137.6">U8</text>
<text x="139.3" y="140.4">691214110002</text>
<text x="197.1" y="138.6">R9</text>
<text x="19.7" y="144.9">J1</text>
<text x="62.2" y="148.8">R2</text>
<text x="85.1" y="144.4">D1</text>
<text x="197.1" y="144.2">RT0603BRD071K8L</text>
<text x="19.7" y="155.7">691214110002</text>
<text x="62.2" y="154.4">RT0603BRD07560RL</text>
<text x="85.1" y="155.7">LTST-C171KGKT</text>
<text x="218.2" y="155.4">CPC1019N</text>
<text x="45.2" y="160.2">C1</text>
<text x="55.3" y="156.9">C2</text>
<text x="55.3" y="159.5">UUD1C680MCL1GS</text>
<text x="45.2" y="162.8">CL10B104KB8NNNC</text>
<text x="125.9" y="169.9">D2</text>
<text x="103" y="174.2">R3</text>
<text x="103" y="179.8">RT0603BRD07560RL</text>
<text x="125.9" y="181.1">LTST-C171GKT</text>
</g>
</svg>
